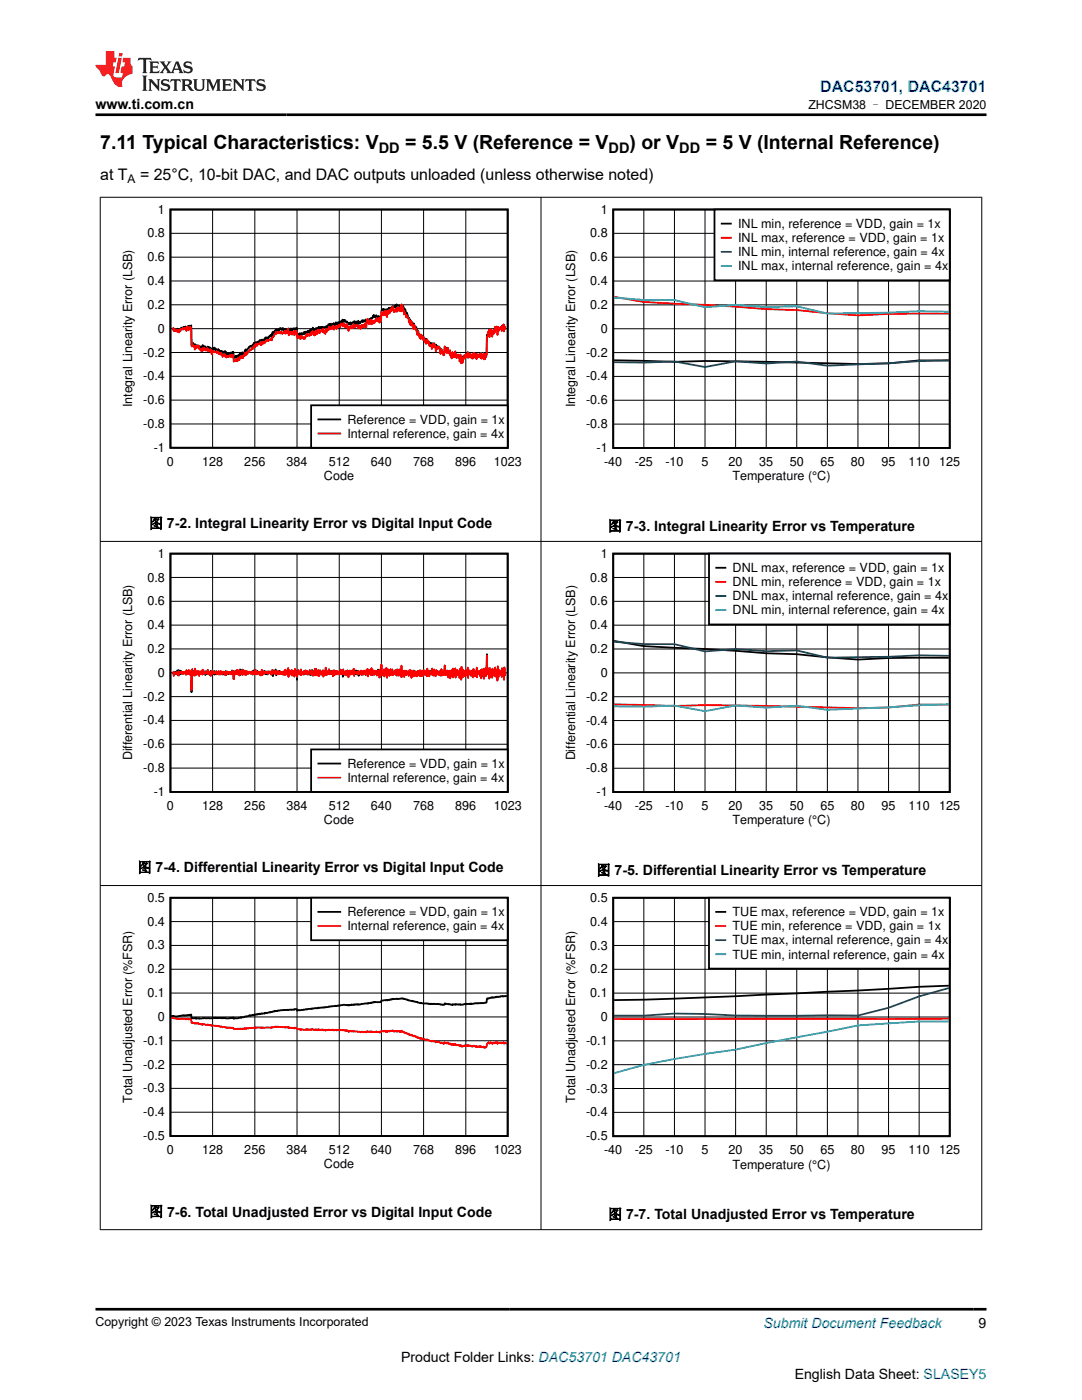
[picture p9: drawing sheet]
<svg xmlns="http://www.w3.org/2000/svg" width="216mm" height="279mm" viewBox="0 0 216 279" stroke-linecap="round" stroke-linejoin="round" font-family="sans-serif">
<path d="M34 41.8h67.3v47.6h-67.3zM34.5 65.6l.2 .4 .3-.2 .1 .2 .2-.2v.3l.2-.5 .1 .6v-.5l.2 .4 .1-.3 .1 .3 .2-.7v.2l.2-.1a.27 .27 0 0 1 .2-.3 .27 .27 0 0 1 .3 .2l.1-.2 .1 .3 .2-.3 .1 .3 .2-.5 .2 .2 .1-.2 .2 .2 .1-.3v3.9l.1-.4 .2 .4v-.3l.1 .5 .1-.3 .1 .3 .1-.3 .2 .5v-.3l.1 .2 .2-.2 .2 .2 .1-.1v.3l.2-.2 .3 .4 .3-.6v.3l.2-.1 .1 .2 .1-.2 .1 .5v-.3l.2 .2 .1-.1 .1 .3v-.5l.2 .3 .2-.2 .2 .6 .1-.4 .2 .3 .2-.4 .2 .3 .1-.3v.4l.2-.3 .2 .5v-.2l.2 .1 .1-.3 .4 .6v-.2l.1 .3 .1-.2 .1 .2 .1-.2v.2l.1-.1 .1 .3 .2-.4 .1 .3 .1-.3 .1 .5 .1-.4 .1 .6 .2-.2 .1 .3 .1-.4 .1 .3h.1l.2-.4 .2 .4 .1-.5h.1l.1 .3 .1-.3v1.2l.2-.5 .2 .4 .2-.3 .1 .2 .1-.4 .1 .3 .3-.5v.6l.1-.7 .1 .2 .1-.2 .1 .2v-.2l.1 .3v-.6l.3 .4 .3-.9 .1 .1 .1-.2v.4l.8-1 .1-.1 .1 .2 .1-.2 .1 .2 .2-.4v.3l.2-.7v.3l.3-.4 .2 .3h.1l.1-.4v.2l.5-.6 .1 .3 .1-.1 .1 .2 .1-.4 .1 .3 .2-.3 .1 .3 .3-.7v.2l.1-.3 .1 .3 .1-.2v.3l.2-.4h.2l.3-.5 .1 .4 .1-.5 .1 .1 .1-.6 .1 .7 .3-.8 .1 .3 .2-.7v.5l.3-.2 .1-.3 .2 .3 .1-.5 .2 .2v-.2l.2 .4 .2-.5 .1 .5 .3-.2 .1 .1 .2-.2 .1 .4 .2-.4 .2 .4v-.4l.2 .3 .2-.3v.2l.1-.2 .2 .3v-.3l.1 .2 .1-.2 .1 .1 .1-.2v.3l.3-.3 .1 .2 .1-.3 .1 1.6 .3-.4 .1 .2 .1-.3 .1 .3 .2-.3 .1 .2 .1 .1 .1-.2 .1 .1 .1-.4 .1 .4v-.3l.1 .2 .1-.4 .1 .3 .1-.2 .1 .1 .2-.4v.4l.2-.3 .1 .2 .1-.3v.4l.2-.6v.4h.2l.2-.8 .1 .6 .1-.3 .1 .3 .1-.4v.2l.3-.4v.5l.4-.5v.2l.1-.4 .1 .5 .1-.4 .1 .2 .2-.2v.3l.1-.3 .1 .2 .1-.3 .1 .4 .4-.4 .1 .2 .1-.3v.3l.1-.3 .2 .2 .1-.6 .1 .3 .2-.3v.2l.1-.3 .2 .6 .1-.5h.3l.1-.2 .2 .6 .2-.8 .2 .4 .2-.4 .2 .4 .2-.5 .1 .1 .3-.2 .1 .2v-.5l.1 .8 .1-.6 .2-.2v.2l.1-.2 .1 .4h.4l.2 .4v-.1l.3 .2 .1-.4 .2 .4v-.2l.1 .1 .2-.3 .1 .2 .2-.4 .3 .6v-.5h.2l.1 .6 .2-.8 .1 .6 .1-.3 .1 .3 .5-.7 .1 .4v-.4l.1 .3 .1-.3 .1 .2 .2-.3 .1 .4 .2-.3v.3l.1-.3 .1 .2 .1-.4 .1 .2 .1-.2 .1 .2 .2-.4h.3l.2-.6 .1 .4 .1-.4v.3l.2 .1 .2-.3 .3 .7 .1-.6 .1 .5v-.5l.1 .4 .3-.4 .2-1.3 .2 .1 .1-.3 .1 .4 .2-.2v.2l.3-.3 .2 .3 .3-.5v.5l.1-.6 .1 .3 .1-.3 .1 .2 .2-.4 .1 .2 .1-.3 .3 .2 .1-.3 .1 .3v-.4l.1 .4 .1-.6 .2 .8 .2-.5v.6l.2-.7 .1 .4 .1-.1 .2 .4 .2-.6 .1 .5v-.4l.2 .4 .3 .3 .2 .8 .1-.2 .3 1.1 .1-.1 .2 .5 .4 .3 .3 .8 .1-.5v.7l.1-.2 .2 .5 .1-.3 .5 1.5 .1-.1 .3 .6 .2-.3 .3 .8 .1-.4 .1 .4 .1-.2 .3 .4 .1-.3 .1 .8 .2-.3 .3 .5v-.2l.1 .3 .1-.3 .2 .5 .1-.4h.2l.1 .5 .1-.5 .2 .7 .2-.4 .4 .4 .1 .2 .1-.2v.3l.1-.2 .2 .7 .1 .1 .1-.4v.5l.1-.1h.1l.2 .5 .1-.1 .1-1.3 .2 .3v-.2l.2 .3 .2 .4v-.1l.2 .4 .1-.2 .1 .4 .1-.4 .1 .6v-.2l.3 .5 .1-.5 .1 .5 .1-.5 .2 .3 .1-.3 .2 .5 .1-.2 .1 .4 .2-.3 .2 .5 .2-.4 .2 .5 .3-.4 .2 .3 .1-.4 .3 .1v-.2l.2 .2 .1-.1 .1 .4 .2-.3 .1 .2 .1-.3 .1 .2 .1-.2v.1l.1-.3 .1 .5 .1 .1 .2-.4 .1 .4 .2-.6 .2 .3 .2-.7v.8l.2-.3 .1 .3v-.2l.1 .2 .1-.2 .1 .3 .4-.6 .1 .8 .1-.5 .1 .4v-.2l.2 .2 .1-.6 .1 .1 .1-.1 .1 .2 .1-.2 .1-4 .1 .2 .3-.4v.3l.1-.5 .1-.2v.4l.1-.6 .2 .4v-.4l.1 .5 .1-.4v.1l.1-.2 .1 .1 .2-.4v.6l.1-.6 .1 .1 .2-.3 .4 .5 .2-.6 .2 .3 .2-.7 .2 .7 .1-.2h.1l.1-.4 .2 .5" fill="none" stroke="#000" stroke-width=".36"/>
<g fill="none" stroke="#000" stroke-width=".2">
<path d="M34 56.1h67.3M34 51.3h67.3M34 46.6h67.3M42.4 41.8v47.6M50.8 41.8v47.6M59.3 41.8v47.6M67.7 41.8v47.6M76.1 41.8v47.6M84.5 41.8v47.6M92.9 41.8v47.6M34 79.9h67.3M34 75.1h67.3"/>
<path d="M34 70.3h67.3M34 65.6h67.3M34 60.8h67.3M34 84.6h67.3"/>
</g>
<path d="M100.8 65.6v.1l-.2-.6v1.1l-.1-1.5-.1 .9v-.8l-.1 .8-.1-.5-.1 1v-.9l-.2 .5v-.4l-.2 .4-.2-.2v.6l-.1-.9-.1 1.7-.1-1.6-.1-.1-.2 .8-.1-.8-.1 1.1v-.1l-.1 .4-.1-.8-.3 1.4-.1-1-.2 .4v-.9l-.2 1.6-.1-1.5-.1 .9-.1-.5v.8l-.2 .3-.1 3.5-.1 .5-.1-.7-.1 1v-.3l-.1 .4-.1-.8v.8l-.1-1.2-.1 .8v-.2l-.2 .3-.1-.5-.1 .7v-1.1l-.2 .9v-.7l-.1 .4-.1-.5-.1 .6-.1-.2v.3l-.1-.2-.1 .5-.1-.9v1l-.1-.7-.1 .4-.3-1-.3 1.2v-.9l-.2 .8-.1-.3-.1 .1-.1-.7-.2 .7-.1-.6-.1 .6-.1-1v1l-.2-.7-.3 .9-.1-.6-.2 .8-.1-.3-.1 1-.2-1.1-.1 1.2-.1-1.8-.2 1.5-.1-1.1v.2l-.2-.6-.1 .6-.1-.4v.6l-.1-.4-.1 .3-.2-1.3-.1 1.2-.3-.8v.8l-.1-1-.2 1.2-.1-1.1-.1 .6-.1-1.1-.1 .7-.2-.5v.4l-.2-1.1-.2 1.1-.4-1.4v1.5l-.1 .3-.1-.3v.3l-.4-1.2-.2 .9-.3-1.5-.2 .4-.1 .1-.1-.4v.4l-.2-.1v.6l-.2-1.2v.4l-.2-.6v.6l-.2-.7-.1 .3-.1-.1v.9l-.4-.9-.1 .3-.1-1-.1 .5-.1-.4v.3l-.1-.8-.1 .8-.1-.7-.1 .8-.4-1.3-.1 .5h-.1l-.1-.6-.1 .4-.1-.8-.2 .8-.1-.7-.1 .6-.2-1.4-.2 .8-.2-1.3-.1-.2-.1 .4-.2-1-.2 .9-.3-1.3-.1 .6-.1-1-.2 .8-.1-.9-.1 .5-.1-.9-.1-.2-.2 .1-.1-.6-.1 .5v-.5l-.3-.5-.1 .5v-.9l-.1 .3-.2-.9-.1 .3-.1-.9v1.4l-.2-.8v.6l-.2-.5v.7l-.2-.9-.2 .5v-.2l-.1 .7-.1-.7-.1 .2h-.1l-.1 .5-.1-.2v.2l-.1-.2-.1 .2-.2-1-.1 .6h-.1l-.1 .3v-.5l-.3 1-.1-.7-.1 .5-.1-.3-.2 1.2-.1-1.3-.1 1v-.3l-.1 .2-.1-.6-.1 .5-.1-.7-.1 .8-.3-.1-.1-.5-.1 1.7v-.2l-.1 .5-.1-.5-.1 .6-.1-1-.2 .8-.1-.4v.3l-.1-.1-.1-.6-.1 .6-.1-.2-.1 .2-.1 .4v-.3l-.2 .3-.1-.3-.1 .5-.2-.8v.9l-.2-.9v.6l-.2-.3-.1 .6-.2-.4-.1-.7-.2 1.8-.2-.9-.2 .6v-.3l-.1 .1v.5l-.2-.6v.2l-.1-.2-.1 .5-.1-.4-.2 .7-.3-.6-.2 .5-.2-.7-.2 .4-.2-.1-.2 .2v-.7l-.1 .9-.2-.5-.1 .5-.1-.3-.1 .3-.1-.4v.2l-.1-.2-.3 .9-.2-1.3-.1 .5-.1-.4v.4l-.1-.4-.2 .5-.1-.7-.1 .1-.1-.2-.1 .7-.1-.3-.1-.2-.1 .1-.1-.2-.1 .7-.3-.4-.2 .5-.1-.3-.1 .5-.2-.5-.2 .4-.1-.2-.1 .5-.1-.6-.1 .5v-.7l-.4 .7-.1-.3-.1 .3-.2-.6v.8l-.2-.4-.2 .8-.2-.7-.1 1.1-.2-.7-.2 .4v-.8l-.1 .6-.2-.4-.3 .5v-.3l-.1 .5-.1-.6-.2 .5v-.7l-.3 1-.1-.7-.1 .8-.1-.1-.1-.5v.8l-.2-.5-.2 .1v-.6l-.3 .9-.1-.4v.3l-.2-.3v.6l-.3-.4-.1 .4-.1-.4-.1 .3v-.3l-.4 1-.2-.4-.1 .3v-.3h-.2l-.1-.2-.1 .4v-.5l-.2 .6v-.4l-.1 .3-.3-.6-.1 .6-.3-1.5-.2 .4v-.5l-.2 1v-.8l-.2 .5-.2-.3v.5l-.1-.6-.1 .5-.1-.3h-.1l-.1 .1v-.3l-.2 .7-.1-1.3-.1 .9-.2-.5-.1 .6-.1-.6-.1 .6-.1-.6-.1 .5-.1-.1v.1l-.1-.2-.2 .3-.2-.4-.2 .4-.1-.3-.1 .2-.1-.3-.1 .3-.1-.3v.3l-.3 .1v-.3l-.1 .4-.2-.1-.1 .5-.2 .3-.2-.1-.1 .6-.1-.4v.3l-.1-.2-.1 .2h-.2l-.1 .2-.1-.2v.3l-.2-.3-.5 .7-.2-.3-.2 .5-.1-.5-.1 .7-.1-.5-.1 .4-.1-.5-.2 .4h-.1l-.1-.2-.3 .5v-.3l-.2 .3v-.4l-.1 .7-.1-.3-.1 .3v-.2l-.3 .6-.1-.4-.1 .5-.1-.1-.2 .3-.1-.3-.3 .8-.2-.3-.1 .5-.1-.3-.1 .6-.1-.7-.2 .8-.2-.2v.6l-.2-.5v.1l-.1-.1v.5l-.2-.4-.2 .8-.1-.5-.2 .6-.1-.5-.1 .6-.2-.4-.1 .4v-.2l-.1 .2-.1-.1-.2 .2v-1.3l-.1 .2-.1-.3-.1 .4-.1-.3-.1 .3-.1-.3-.1 .3-.1-.3-.3 .4v-.1l-.1 .1-.1-.3-.2 .4v-.4l-.1 .3-.1-.2v-.4h-.2l-.3 .5-.3-.8-.2 .4-.2-.5-.1 .3-.1-.4-.2 .2-.1-.3v.3l-.2-.2-.1 .1-.3-.3-.2 .2-.1 .5-.1-.6-.1 .3-.1-.7-.2 .4-.1-.4-.1 .3-.2-.6v.6l-.2-.2-.2 .2-.2-.6-.2 .5-.1-.4-.1 .6-.2-.5-.1 .5v-.3h-.2v-.2h-.2v-.6l-.1 .4-.1-.3-.1 .2-.1-.3-.1 .5-.3-.6v.9l-.1-.6-.3-.3v.2h-.1l-.1-.7v.7l-.1-.1v-3.4l-.2-.3v.3l-.1-.5-.1 .4-.1-.1-.1 .6-.2-.8-.2 .8-.2-.5-.2 .2-.1-.2-.2 .3-.1-.3-.3 .2-.4 .7-.1-.6-.2 .4-.1-.4-.2 .2-.2-.2-.2 .2-.1-.6-.1 .2" fill="none" stroke="#f00" stroke-width=".36"/>
<path d="M62.1 80.9h39.2v8.5h-39.2z" fill-rule="evenodd" fill="#fff"/>
<path d="M122.4 41.8h67.1v47.6h-67.1zM122.5 71.9l12.1 .3a517.1 517.1 0 0 1 30.5 .3l6.1 .2 6.1-.2 6.1-.6 5.9 .1M62.1 80.9h39.2v8.5h-39.2zM63.5 83.7h4.4" fill="none" stroke="#000" stroke-width=".36"/>
<path d="M122.5 59.2l6 1.1 12.2 .5 12.2 .9 6.1 .2 12.2 1.1 6.1-.4h12M63.5 86.5h4.4" fill="none" stroke="#f00" stroke-width=".36"/>
<g fill="none" stroke="#000" stroke-width=".2">
<path d="M122.4 56.1h67.1M122.4 51.3h67.1M122.4 46.6h67.1M128.5 41.8v47.6M134.6 41.8v47.6M140.7 41.8v47.6M146.8 41.8v47.6M152.9 41.8v47.6M159 41.8v47.6M165.1 41.8v47.6M171.2 41.8v47.6M177.3 41.8v47.6"/>
<path d="M183.4 41.8v47.6M122.4 79.9h67.1M122.4 75.1h67.1M122.4 70.4h67.1M122.4 65.6h67.1M122.4 60.8h67.1M122.4 84.6h67.1"/>
</g>
<path d="M189.3 71.9l-24.2 1.1-6.1-.8-6.1 .3-6.1-.4-6.1 1.1-6.1-1.1-6.1 .3-6-.1" fill="none" stroke="#105465" stroke-width=".36"/>
<path d="M122.5 59.4l6 .5h6.1l6.1 1.4 6.1-.4 6.1 .4 6.1-.2 6.1 1.5 12.2-.2 6.1-.3 5.9 .1" fill="none" stroke="#00bacc" stroke-width=".36"/>
<path d="M142.6 41.8h46.9v14.1h-46.9z" fill-rule="evenodd" fill="#fff"/>
<path d="M142.6 41.8h46.9v14.1h-46.9zM144 44.6h1.8M34 110.5h67.3v47.5h-67.3zM34.5 134.3l.1 .2 .1-.1 .1-.3 .1 .3 .1-.3 .1 .4 .2-.4v.4l.1-.7 .1 1 .1-1.1 .1 .8 .2-.5 .1 .6 .1-.8 .1 .7 .1-.3 .1 .1 .2-.1 .1 .1 .1-.1 .1 .2 .1-.4 .1 .6 .1-.6v.3l.1-.2 .1 .5v-.5l.2-.1v.5l.2-.3 .2 .2v-.2l.1 .2 .1-.5v4.2l.1-4v-.1l.2 .5v-.6l.1 .9 .1-.7 .1 .4 .1-.5 .1 .3 .1 .4v-.7l.1 .4 .2-.2 .2 .3 .1-.4v.5l.2-.4 .2 .2 .3-.5 .1 .7 .1-.3h.1v-.1l.1 .3 .1-.4 .1 .6v-.7l.1 .4 .2-.2 .1 .3v-.8l.1 .8 .1-.3v.3l.2-.4 .1 .6 .1-.7v.7l.1-.8 .1 .6v-.3l.1 .3 .1-.4 .3 .4 .1-.6v.7l.2-.6 .2 .6v-.6l.1 .5 .2-.4 .1 .4 .1-.3 .1 .4 .1-.6 .1 .6 .1-.5 .1 .3 .1-.3v.4l.1-.3 .1 .4v-.5l.2 .2v-.1l.1 .3 .1-.5 .1 .8 .1-.9v.8l.3-.6 .1 .4v-.5l.2 .5v-.3l.3-.1 .1 .4 .2-.7 .2 .8 .1-.6v1.5l.1-1.6 .2 .5 .1-.2v.4l.1-.5 .2 .4 .1-.6 .1 .6 .1-.5v.3l.2-.3v.8l.1-1.2 .1 .9 .1-.4 .1 .4v-.5l.1 .6v-1l.1 .8 .1-.2 .1 .2 .1-.3 .1 .2 .1-.4 .2 .8 .1-.7 .1 .3 .3-.2 .1 .2v-.2l.4 .3v-.3l.2 .3 .1-.5 .1 .7 .1-.8 .1 .7 .1-.4 .1 .2 .1-.2 .1 .3 .2-.1 .1-.4v.6l.1-.3 .1 .1 .1-.2 .1 .1h.1l.1 .4 .1-.4 .1 .2 .1-.4 .1 .6 .2-.5v.4l.1-.1 .1-.5v.4l.2-.2v.4l.1-.5 .1 .5 .1-.4v.5l.1-.6 .1 .3v-.3l.2 .3v-.3l.2 .3 .1-.2 .1 .5 .1-.6 .1 .3 .1-.6 .1 1.2v-1l.1 .5 .1-.6 .2 .7 .1-.9 .1 1.2 .1-.6 .2 .1 .1-.3 .2 .5v-.6l.1 .5v-.4l.1 .4 .1-.3 .2 .4v-.3l.1 .1 .1-.2 .1 .6 .1-.5v.1l.2-.1 .1 .2 .1-.3 .2 .4 .1-.6 .3 .6v-.7l.1 .7 .1-.5 .1 .4 .1-.4v.5l.1-.5v.6l.1-.6 .1 .6v-.7l.1 .6 .1-.5v.4l.2-.4v.5l.2-.4 .2 .3 .1-.4 .1 1.7 .1-1.7 .1 .3 .1-.1 .1 .2 .1-.5 .1 .7 .1-.6 .1 .4v-.4l.1 .5 .1-.3v.3l.1-.4 .1 .3 .1-.4 .1 .6v-.6l.1 .5 .1-.5 .1 .6 .1-.5 .1 .2 .1-.2 .1 .5 .1-.6 .2 .4 .1-.5v.8l.1-.9 .1 .9 .1-.5 .1 .1 .1-.6 .2 1.1 .1-.8 .1 .5 .1-.6v.5l.1-.3 .1 .2 .1-.3v.7l.2-.7 .1 .4 .1-.4v.5l.1-.6 .1 .7 .1-.7 .1 .5 .1-.3 .1 .1v.4l.1-.6 .1 .5 .1-.6 .1 .7 .1-.5 .1 .2 .2-.2 .1 .4 .1-.5v.5l.1-.5 .2 .5 .1-.7 .1 .5v.1l.1-.3 .1 .4 .1-.6 .2 .6 .1-.6 .2 .4 .2-.3 .2 .7 .1-.8 .1 .4v-.4l.1 .6 .3-.4 .2 .3 .1-.4 .1 .5v-.6l.1 .5 .3-.2 .1 .3v-.8l.1 1.4 .1-1.4v.5h.2v.2l.1-.3 .1 .6v-.5l.2 .2 .2-.2v.4l.2-.5 .1 .3 .1-.3v.3l.2-.3 .2 .4v-.5l.1 .4 .1-.3 .2 .3 .1-.4 .2 .6v-.6l.2 .5v-.7l.2 .8 .2-.7 .2 1v-.9l.2 .5v-.4l.2 .1v-.2l.1 .2 .2 .1 .1 .3v-.7l.1 .6 .1-.4v.3l.1-.2v.2l.2-.4 .1 .7 .2-.8v.6l.1-.5v.4l.2-.4 .1 .4 .1-.3 .1 .4 .1-.5v.3l.1-.3 .1 .3v-.1l.2 .2 .1-.5 .1 .5v-.5l.1 .8 .1-.8v.7l.1-.3h.2l.1-.4 .1 .8 .1-.4 .1 .2v-.9l.2 1.2v-1l.1 .8 .1-.4 .1 .1 .1-.2 .1-.9 .1 .8 .2 .4 .1-.3 .1 .5 .1-.5 .1 .4 .1-.4 .3 .4 .2-.4 .1 .2 .1-.3v.8l.1-1 .1 .7 .1-.5 .1 .4 .1-.4 .2 .5 .1-.5 .1 .3 .2 .1 .1-.4 .1 .5v-.7l.1 .9 .1-.9 .2 .9 .2-1v1.1l.1-.8 .2 .6 .1-.4 .2 .3 .1-.6 .2 .8v-.8l.1 .6 .2-.2 .1 .2 .1-.3 .1 .5 .2-.7 .2 .6 .2-.4 .2 .4 .1-.4 .2 .2 .1-.1v.3l.1-.4 .2 .4 .1-.8v1.1l.1-.8 .1 .5 .2-.5 .1 .6 .2-.6 .2 .5 .1-.5 .1 .5 .1-.6 .1 .5 .2-.5 .1 .6 .1-.4v.6l.2-.8 .1 .7 .1-.7v.4l.2-.2v.3l.2-.6 .1 .8 .1-.6 .1 .2v-.3l.1 .6 .1-.4 .1 .4v-.5l.1 .3 .1-.5 .1 .7v-.5l.1 .4 .1-.5 .2 .6 .2-.7 .1 .7 .1-.4v.6l.2-.9v.5l.1-.2 .1 .2 .2-.2 .1 .3 .1-.5v.6l.1-.6 .1 .6 .3-.8v1l.1-.7 .2 .4 .1-.3 .1 .1 .1-.9 .2 1.1v-.4l.1 .3 .1-.1 .2 .2v-.3l.2 .4v-.5l.2 .4 .1-.6 .1 .9v-.8l.2 .5v-.3l.1 .3 .1-.7 .1 .8v-.6l.2 .6 .2-.6 .2 .5 .1-.5 .1 .6 .1-.6 .1 .6 .2-.6 .3 .5 .3-.4 .2 .3 .2-.5 .1 .5 .2-.4 .1 .5 .2-.4 .1 .4 .2-.5 .1 .4 .1-.4 .1 .5 .1-.5v.4l.1-.5 .1 .9v-.6l.1 .2 .2-.3 .1 .4 .1-.6 .2 .6 .3-.6v1.1l.1-1 .1 .5 .1-.5 .1 .5 .1-.4 .1 .4 .1-.5v.3l.3-.2 .1 .9 .1-1.2 .1 .9v-.7l.1 .5 .2-.7 .1 .6 .1-.2 .1 .3v-.4l.1 .1 .1-3.6 .1 3.9 .3-.5v.6l.1-.8 .1 .8 .1-.7 .1 .7 .1-.7 .1 .8 .1-.8v.5l.1-.4 .1 .4 .2-.4v.8l.1-1.1 .1 .7 .2-.2v.3l.1-.4 .1 .4 .2-.4 .1 .2 .1-.5v.7l.1-.4 .1 .4 .1-.6 .2 .7 .2-.5v.3l.2-.5 .1 .6 .1-.2v.1" fill="none" stroke="#000" stroke-width=".36"/>
<path d="M144 47.4h1.8M100.8 134.2v.6l-.2-1.6v2.5l-.1-2.3-.1 1.7v-1.6l-.1 1.1-.1-1.3-.1 1.8-.1-1.3-.1 .9v-.6l-.1 .2-.1-.3-.1 .4-.1-.7v1.5l-.2-2.2v2.9l-.2-2.3-.1 1-.1-.8v1.2l-.1-1.8-.2 1.7-.1-1.2-.2 .9v-1.2l-.1 1.9-.2-1.3-.1 1.2-.1-1.9-.2 2.1v-2l-.1 1.3-.1-1.3v.9l-.2-.2v-3.3l-.2 4.2-.1-1.7-.2 1.8-.1-1.6v2l-.1-2.1-.1 1.1-.1-.4-.1 .5-.1-1-.1 1.8v-1.7l-.2 1.3v-1.2l-.1 .9-.1-.7-.1 .4-.1-.3v.4l-.1-.5v.1l-.1 1.1-.1-2v1.7l-.2-.8-.1 .9-.1-1.1v.9l-.1-1.2-.1 .8-.1-.8-.1 1.6v-1.5l-.2 .9-.1-.4-.1 .6-.2-1-.2 .8v-.9l-.1 1.6-.1-2.1v1.3l-.1-.2-.1 .5-.1-1.1-.2 1.3-.2-1.2-.1 .8-.1-.9-.1 1.5-.2-2.1-.1 2.6-.2-2.2-.1 1.8-.1-1.3-.1 .7-.1-.7-.1 .7-.1-1-.2 1.3v-1.1l-.1 1.3-.1-1.8-.2 1.4-.2-1.4v1.8l-.1-1.6-.2 1.3-.2-.9v1.4l-.1-1.6-.1 .7-.2-.6v1.3l-.3-1.4-.1 .8v.1l-.1-.9-.1 .9-.2-1.9-.1 1.8-.1-.7v.8l-.2-.5-.1 .5-.1-1.2-.1 1.1-.1-.9v1.1l-.2-.6-.1 .5v-.7l-.3 .6-.1-.8v.6l-.2-.7v1.3l-.2-1.1-.1 .9-.1-1.2-.2 1.3-.2-1.5v1.3l-.2-.4-.1 .2-.1-.4-.1 .9-.1-1.2-.1 .9-.1-.7-.1 .9v-1.5l-.1 1.6-.1-1.2-.2 .9v-.6l-.2 .5-.1-.9-.2 1.2-.1-1.1-.2 1.1-.1-1.1-.1 1.1-.1-1.2-.1 1.1v-.6l-.2 .6v-.9l-.1 .3-.1-.3v.9l-.1-.6-.1 .8-.1-1.1-.2 1a.86 .86 0 0 0-.2-1l-.1 1.1-.1-.6v.2l-.2-.8-.1 1.5-.1-1.5v.6l-.1-.6-.1 .9-.1-1-.1 1.2-.1-.5-.2-.3-.1 .5-.1-.8-.1 1-.3-1-.1 1.3v-1.1l-.2 .8-.1-.9-.1 1.2-.1-2.3-.1 2.3-.1-1.4-.1 .9-.1-1v1.2l-.2-1-.2 .7v-1l-.1 1.4-.1-.9-.2 .3v-.6l-.1 .8-.1-.5v.5l-.1-.4-.1 .6-.1-.7-.1 .7v-1.1l-.1 .7-.1-.3-.1 .7v-1.1l-.1 1-.1-1-.1 1.3-.1-1.1-.1 .8-.1-1v.9l-.1-1-.1 1.8-.1-2-.1 1.2v-.5l-.1 .6-.1-.1v-.8l-.1 1.3-.1-1.4v.5l-.2 .3-.1-.1-.1 .5-.1-2.2-.1 1.8-.1-.5v.9l-.1-1.2-.1 1.7-.1-1.4v.4l-.1-.3-.1 .2v.5l-.1-.8-.1 .9-.1-.9-.1 .6-.2-.7-.1 .8v-.7l-.2 .6v-.1l-.1-.7-.1 1.1-.2-1.5v1.4l-.2-.9-.1 .6-.1-.7-.3 1.3-.1-1.5v.7l-.1-.6-.1 1-.1-.1-.1 .1-.1-.7-.1 .6-.1-.7v.8l-.4-.7v.8l-.2-.9-.1 .8-.1-.2h-.1l-.1-.5-.2 .7-.1-.3-.1 .2v-.4l-.3 .3-.1-.3v.2l-.1-.1-.1 .7v-1.4l-.1 1.1-.2-.8-.1 .7v-.3l-.1 .3v-.6l-.1 .8-.2-.9-.1 .8v-.8l-.2 1.4v-1.1l-.2 .8v-1.1l-.1 .8-.1-.7v.8l-.2-.8-.1 .8-.1-.5-.2 .1v-.7l-.1 1-.2-.5-.1 .4-.2-.9v1l-.1-.4-.1 .2-.1-.4v.3l-.2-.3v.6l-.2-.7-.1 .7-.1-.6v.5l-.2-.5v.5l-.1-.7-.1 1-.1-1-.1 1.2v-1l-.2 .3-.1-.4-.1 .6-.2-.5-.1 .6-.1-1.1v.8h-.1v.2l-.1-.5-.1 .1-.1-.2v.8l-.1-.7v.7l-.1-1.5-.1 1.5-.2-.7-.2 1.1v-1.4l-.2 .9-.1-.5h-.1l-.2 .5v-.9l-.2 1.1-.1-1-.1 1.2v-1.3l-.1 .6-.1-.4-.2 .8v-1.2l-.2 1.3-.1-1.3v1l-.1-.2-.1 .3-.1-.5-.1 .7v-.9l-.1 .5-.1-.6-.1 .8-.1-.7-.1 .6-.1-.8v.7h-.2l-.1-.4-.1 .6-.1-.7-.1 .7-.1-.8-.1 .6-.1-.6-.1 .7-.2-.5-.1 .6v-.4l-.2 .2-.1-.5-.1 .8v-1.1l-.2 1.1v-.8l-.1 .6-.1-.2-.2 .2v-.8l-.2 1.4-.2-1.1-.2 .7v-1.2l-.2 1.6v-1.2l-.3 .5-.1-.6v1.1l-.2-1.2v.9l-.2-.5-.1 .5-.1-.9-.1 1.4-.1-1.8-.1 1.3-.2-.6-.2 .6v-1l-.2 1.1v-.9l-.1 .6-.1-.3v.4l-.1-.4-.1 .3v-.4l-.1 .5-.1-.4v.5l-.2-.6-.1 .5-.1-.3-.1 .2-.1-.4-.1 .6-.1-.7v.4l-.1-.2-.2 .5v-.7l-.1 .4-.1-.1v.2l-.1-.5-.3 .5-.2-.7-.1 1-.1-.7v.5l-.1-.5-.2 .3-.1-.2-.1 .3-.1-.4v.5l-.1-.2-.1 .1-.1-.3-.2 .2v-.3l-.4 .5-.1-.6-.1 .8-.2-1v1.1l-.1-.8-.1 .8-.1-.7-.2 .2-.1-.1v.3l-.1-.4h-.1l-.2 .5-.1-.5-.1 .5v-1l-.1 .9-.1-.5-.1 .5v-.5l-.2 .3v-.3l-.1 .6-.1-.6-.2 .4-.1-.3-.1 .4-.2-.5-.2 .5-.2-.5-.1 .6-.1-.6-.2 .7v-.9l-.3 .7-.1-.8-.1 1-.2-.9-.2 .7v-.6l-.1 .5-.1-.7v1.1l-.2-1-.1 .8-.1-.2v-.7l-.1 .7-.1 .1-.1-.7-.1 .7v-.4l-.2 .3-.1-.2-.1 1.4v-1.6l-.2 .5v-.7l-.1 .8-.1-.5-.1 .5-.1-.5-.1 .4-.1-.4-.1 .3-.1-.3-.2 .4-.1-.5-.2 .6v-.6l-.2 .7v-.4l-.2-.2-.1 .1-.1-.2-.1 .5h-.1l-.1-.4-.1 .5v-.7l-.2 .6-.1-.4-.1 .5v-.7l-.1 .7-.3-.5v.4l-.1-.6v.5l-.2-.2-.1 .2-.1-.2-.2 .2-.1-.3-.1 .1v-.4l-.1 .8-.1-.7-.1 1-.1-.8-.2 .4-.2-.4-.1 .4-.1-.8v.8l-.3-.4-.1 .3-.2-.3-.1 .2v-.4l-.2 .6v-.9l-.1 1.1-.2-.9-.1 .8-.1-.5-.1 .4v-.3l-.1 .1-.1 .6v-1l-.2 .5v-.4l-.1 .6-.1-.7-.1 .6-.1-.4v.6l-.2-1.3v1.5l-.1-.7-.2 .2-.1-.3-.1 .8-.1-1.4-.1 4.2v-3.3l-.2-.4v.7l-.1-.8-.1 .5-.1-.7-.1 .8v-.1l-.1 .2-.3-.9-.1 .9-.1-.4-.1-.1-.1 .4-.1-.4-.1 .1v-.1l-.1 .4-.1-.3-.2 .1-.1-.3-.2 .3-.1-.3-.1 .8-.1-.8-.2 .7-.1-.5-.3 .2-.2-.3-.1 .8-.1-.8-.1 .2" fill="none" stroke="#f00" stroke-width=".36"/>
<path d="M144 50.3h1.8" fill="none" stroke="#105465" stroke-width=".36"/>
<path d="M144 53.1h1.8" fill="none" stroke="#00bacc" stroke-width=".36"/>
<g fill="none" stroke="#000" stroke-width=".2">
<path d="M34 115.2h67.3M42.4 110.5v47.6M50.8 110.5v47.6M59.3 110.5v47.6M67.7 110.5v47.6M76.1 110.5v47.6M84.5 110.5v47.6M92.9 110.5v47.6M34 139h67.3M34 134.3h67.3M34 129.5h67.3M34 124.8h67.3"/>
<path d="M34 120h67.3M34 153.3h67.3M34 148.5h67.3M34 143.8h67.3"/>
</g>
<path d="M62.1 149.6h39.2v8.4h-39.2z" fill-rule="evenodd" fill="#fff"/>
<path d="M122.4 110.5h67.1v47.6h-67.1zM122.5 127.9l6 1 12.2 .6 12.2 .9 6.1 .2 12.2 1 6.1-.3h12M62.1 149.6h39.2v8.4h-39.2zM63.5 152.4h4.4" fill="none" stroke="#000" stroke-width=".36"/>
<path d="M63.5 155.2h4.4M122.5 140.6l12.1 .3a517.1 517.1 0 0 1 30.5 .3l6.1 .1 6.1-.1 6.1-.6h5.9" fill="none" stroke="#f00" stroke-width=".36"/>
<g fill="none" stroke="#000" stroke-width=".2">
<path d="M122.4 115.2h67.1M128.5 110.5v47.6M134.6 110.5v47.6M140.7 110.5v47.6M146.8 110.5v47.6M152.9 110.5v47.6M159 110.5v47.6M165.1 110.5v47.6M171.2 110.5v47.6M177.3 110.5v47.6M183.4 110.5v47.6M122.4 139h67.1"/>
<path d="M122.4 134.3h67.1M122.4 129.5h67.1M122.4 124.8h67.1M122.4 120h67.1M122.4 153.3h67.1M122.4 148.6h67.1M122.4 143.8h67.1"/>
</g>
<path d="M122.5 128.1l6 .4 6.1 .1 6.1 1.4 6.1-.5 6.1 .5 6.1-.2 6.1 1.5 12.2-.2 6.1-.3 5.9 .1" fill="none" stroke="#105465" stroke-width=".36"/>
<path d="M189.3 140.6l-24.2 1.1-6.1-.9-6.1 .4-6.1-.4-6.1 1.1-6.1-1.1-6.1 .2h-6" fill="none" stroke="#00bacc" stroke-width=".36"/>
<path d="M141.5 110.5h48v14.1h-48z" fill-rule="evenodd" fill="#fff"/>
<path d="M141.5 110.5h48v14.1h-48zM142.9 113.3h1.8M34 179.2h67.3v47.5h-67.3zM101.1 198.8l-1.8 .2-.1-.1-.3 .2-1.6 .1-.1 .1-.1 .8h-.2l-1.8 .1-1 .2-.1-.1-.2 .1-.9-.1-.9 .2-.8-.1-1.1 .1-1.4-.3v.3h-.4l-1.1-.2-1.3 .1-1.8-.3-.2 .1-1.5-.4-1-.1v-.2l-1.1-.3-.9 .2-.9-.1-1.2 .4-.1-.2-1.1 .2-.2 .3-1.2-.1-1.2 .4-.2-.1-1.9 .3-.2-.1-1 .2-.1-.1-.4 .2-.1-.1-1-.1-3.7 .6h-1.4l-.3 .2-3.7 .3-.2 .1-.1-.3-.9 .1h-1.8l-1.2 .3-.2-.1-1.2 .4h-.8l-.3 .2-1.4 .1-.2 .1-1.5 .2-.5 .2-.3-.1-.7 .3-.1-.1-1.5 .3v-.2l-.9 .2-2.4-.2-1.5 .2-.9-.2-2.6 .2-.1-.8-1 .2h-1l-1.1 .2-.9-.1" fill="none" stroke="#000" stroke-width=".36"/>
<path d="M142.9 116.1h1.8M34.2 203.1l1.4 .2 .1 .1 .7-.1 .8 .2 .2-.2 .2 .2 .3-.2 .3 .1v.7l.1-.1 .6 .3v-.1h.8v.2l.7 .1 .1-.1 1.5 .1a.29 .29 0 0 0 .3 .3 .29 .29 0 0 0 .3-.2l1.5 .2 .3 .2 2 .1h.2v.3h.7l.1-.1 .1 .1 .5-.1 .5 .1 .4-.2 .1 .1 .8-.2h1.1l.1-.1 3.2 .1 .9-.2 1.2 .1 .5-.1 .1 .2 .1-.2 .4 .2 .1-.2 .1 .3 .2-.2 .5 .2 .4-.1v.2l.2-.2h.2l.2 .3 .2-.1 .5 .2 .1-.1 .7 .2 .4-.2 .9 .1 .3-.1 .4 .2v-.2l.2 .2 .1-.2 .1 .2 .3-.2 .3 .2 .7-.1v.1l.2-.1 .2 .2 .1-.2 .2 .1 .2-.1 .2 .1v-.2l.4 .2 .4-.1 .2 .2 .3-.2 1 .2 .1-.2 .4 .2 .3-.1 .1 .1 .5-.1 .2 .3 .3-.1 .7 .1 .1-.2v.2l.6-.1 .7 .2 .4-.1 .3 .1 .3-.1 .2 .2 .2-.4 .3 .3 .3-.2 .2 .2v-.2l.2 .2h.4l.4-.2 .3 .2 .2-.1 .1 .2 .1-.1h.2l.1-.3 .4 .1 .1-.1 .1 .1 .1-.1 .2 .2 .1-.2 .1 .3 .2-.2 .3 .1 .6-.3 .2 .3 .6-.1 .1 .1 .3-.2 .2 .2 .2-.1 .2 .2v-.3l.5 .4 .8 .2 .4 .3 .2-.1 .1 .2 .2-.1 .2 .2 .2-.1 .6 .4 .2-.1 .4 .3 .2-.1 .9 .4 .1-.1 .1 .1 .1-.2 .9 .5v-.2l.4 .2v-.2l.4 .3 .6-.1 .3 .3 .2-.1 .4 .2h.2v-.3l.4 .3 .2-.2 .2 .2 .3-.1 .1 .2 .1-.1 .1 .3 .2-.3 .1 .2v-.1l.3 .2 .1-.3 .2 .3h.6l.1 .2 .2-.3 .1 .4 .1-.2 .2 .2 .4-.3 .1 .2 .3-.2 .2 .1v-.1l.1 .2 .4-.2 .3 .3 .2-.2v.2l.3-.2 .5 .3v-.2l.1 .2 .4-.2 .2 .2 .2-.2v.2l.1-.1 .3 .1 .1-.2 .1 .3v-.2l.2 .2 .1-.2 .1 .1 .1-.1 .1-.6 .4-.3 .1 .3 .2-.3 .3 .3 .3-.2 .2 .1 .1-.2 .1 .1 .3-.1 .1 .3 .1-.3 .1 .2 .6-.1v.2l.1-.2 .1 .1 .1-.2v.2l.1-.2 .1 .3v-.2l.5 .1" fill="none" stroke="#f00" stroke-width=".36"/>
<path d="M142.9 118.9h1.8" fill="none" stroke="#105465" stroke-width=".36"/>
<path d="M142.9 121.8h1.8" fill="none" stroke="#00bacc" stroke-width=".36"/>
<g fill="none" stroke="#000" stroke-width=".2">
<path d="M42.4 179.2v47.5M50.8 179.2v47.5M59.3 179.2v47.5M67.7 179.2v47.5M76.1 179.2v47.5M84.5 179.2v47.5M92.9 179.2v47.5M34 198.2h67.3M34 193.4h67.3M34 188.7h67.3M34 183.9h67.3M34 217.2h67.3"/>
<path d="M34 212.5h67.3M34 207.7h67.3M34 203h67.3M34 222h67.3"/>
</g>
<path d="M62.1 179.2h39.2v8.4h-39.2z" fill-rule="evenodd" fill="#fff"/>
<path d="M62.1 179.2h39.2v8.4h-39.2zM122.4 179.2h67.1v47.6h-67.1zM63.5 182h4.4M189.3 196.7l-18.1 1a1661.5 1661.5 0 0 1-48.7 1.9" fill="none" stroke="#000" stroke-width=".36"/>
<path d="M63.5 184.8h4.4M189.3 203.3l-66.8 .1" fill="none" stroke="#f00" stroke-width=".36"/>
<g fill="none" stroke="#000" stroke-width=".2">
<path d="M128.5 179.2v47.6M134.6 179.2v47.6M140.7 179.2v47.6M146.8 179.2v47.6M152.9 179.2v47.6M159 179.2v47.6M165.1 179.2v47.6M171.2 179.2v47.6M177.3 179.2v47.6M183.4 179.2v47.6M122.4 198.2h67.1M122.4 193.4h67.1"/>
<path d="M122.4 188.7h67.1M122.4 183.9h67.1M122.4 217.2h67.1M122.4 212.5h67.1M122.4 207.7h67.1M122.4 203h67.1M122.4 222h67.1"/>
</g>
<path d="M189.3 197.2l-5.9 1.6-6.1 2.3-6.1 1.6-6.1-.1a333.7 333.7 0 0 1-24.4-.2l-6.1-.1-6.1 .4h-6" fill="none" stroke="#105465" stroke-width=".36"/>
<path d="M189.3 203.9h-5.9l-12.2 .7-24.4 4.9-12.2 1.8-6.1 1.2-6 1.7" fill="none" stroke="#00bacc" stroke-width=".36"/>
<path d="M141.5 179.2h48v14.1h-48z" fill-rule="evenodd" fill="#fff"/>
<path d="M141.5 179.2h48v14.1h-48zM142.9 182h1.8" fill="none" stroke="#000" stroke-width=".36"/>
<path d="M142.9 184.8h1.8" fill="none" stroke="#f00" stroke-width=".36"/>
<path d="M142.9 187.6h1.8" fill="none" stroke="#105465" stroke-width=".36"/>
<path d="M142.9 190.4h1.8" fill="none" stroke="#00bacc" stroke-width=".36"/>
<path d="M19.9 39.4h176.1M20 39.3v206.2M107.9 39.3v206.2M195.9 39.3v206.2M19.9 108h176.1M19.9 176.7h176.1M19.9 245.4h176.1" fill="none" stroke="#000" stroke-width=".2"/>
<path d="M27.7 11.6l-.2 .5 .5-.2h.6v.1v2.2l-.2 .4h1l-.2-.4v-2.2v-.1h.5l.5 .2-.1-.5zM29.8 12.3l.2 .4v1.5l-.2 .4h1.9l.1-.6a1.08 1.08 0 0 1-1.3 .2v-.7h.6l.4 .2v-.7l-.4 .2h-.6v-.5l.2-.2a1 1 0 0 1 1 .3l-.1-.5zM31.8 12.3l1 1.1-1 1.2h.9l-.2-.2 .4-.8 .5 .8-.2 .2h1.6l-.2-.2 .1-.5h1l.1 .5-.1 .2h.9l-.2-.3-.8-2h-.5l-1 2.2-.8-1.1 .9-1.1h-.8l.2 .2-.5 .6-.3-.6 .1-.2zM35.2 12.7l.4 1h-.8zM36.8 12.4a.65 .65 0 0 0-.2 .7 .65 .65 0 0 0 .6 .5l.7 .1 .1 .3a.79 .79 0 0 1-.7 .4 .79 .79 0 0 1-.7-.5l.1 .7 .2-.1a.93 .93 0 0 0 1.1 .1 .93 .93 0 0 0 .4-1 1.46 1.46 0 0 0-1.2-.6l-.1-.3a1.09 1.09 0 0 1 1.2 .2l-.2-.6-.1 .1-.6-.2zM28.4 15.1l.2 .4v2.2l-.2 .4h1l-.2-.4v-2.2l.2-.4zM29.6 15.8l.2 .4v1.5l-.2 .4h.8l-.3-.4v-1.3l1.7 1.8v-2l.2-.4h-.8l.2 .2 .1 1.1-1.2-1.3zM32.3 15.9a.65 .65 0 0 0-.2 .8 .65 .65 0 0 0 .7 .4l.6 .2 .1 .2a.79 .79 0 0 1-.7 .4 .79 .79 0 0 1-.7-.5l.1 .7 .2-.1a.93 .93 0 0 0 1.1 .1 .93 .93 0 0 0 .4-.9 1.46 1.46 0 0 0-1.2-.6l-.1-.4a1.09 1.09 0 0 1 1.2 .2l-.2-.6-.1 .1-.6-.1zM34.1 15.8l-.1 .6a.63 .63 0 0 1 .7-.3l.1 1.6-.3 .4h1l-.2-.4v-1.6a.66 .66 0 0 1 .8 .3l-.1-.6zM36.2 15.8l.2 .4v1.5l-.2 .4h.9l-.2-.2v-.7h.5l.1 .2a.79 .79 0 0 0 1.2 .6l-1-.9a.61 .61 0 0 0 .6-.6 .61 .61 0 0 0-.5-.7zM36.9 16.1h.2a.47 .47 0 0 1 .5 .1 .47 .47 0 0 1 .1 .5l-.2 .1-.6 .1zM38.5 15.8l.2 .2a2.27 2.27 0 0 0 .4 2 1.04 1.04 0 0 0 1.7-.7v-1.3l.2-.2h-.8l.2 .4v1.1a.6 .6 0 0 1-.6 .6 .6 .6 0 0 1-.6-.6v-1.1l.3-.4zM41.1 15.8l.2 .4v1.5l-.2 .4h.7l-.2-.4v-1.4l.9 1.9 .8-1.9v1.4l-.2 .4h1l-.3-.4v-1.5l.3-.4h-.8l-.7 1.5-.7-1.5zM44.3 15.8l.2 .4v1.5l-.2 .4h1.9l.1-.6a1.09 1.09 0 0 1-1.3 .2v-.7h.6l.4 .2v-.6l-.4 .2h-.6v-.6l.2-.1a1.01 1.01 0 0 1 1 .3l-.1-.6zM46.4 15.8l.3 .4v1.5l-.3 .4h.8l-.2-.4v-1.3l1.6 1.8v-2l.2-.4h-.7l.2 .2v1.1l-1.2-1.3zM49 15.8l-.1 .6a.63 .63 0 0 1 .8-.3v1.6l-.3 .4h1l-.2-.4v-1.6a.66 .66 0 0 1 .8 .3l-.1-.6zM51.4 15.9a.65 .65 0 0 0-.2 .8 .65 .65 0 0 0 .6 .4l.6 .2 .2 .2a.79 .79 0 0 1-.8 .4 .79 .79 0 0 1-.6-.5l.1 .7 .2-.1a.93 .93 0 0 0 1 .1 .93 .93 0 0 0 .5-.9 1.46 1.46 0 0 0-1.3-.6l-.1-.4a1.09 1.09 0 0 1 1.3 .2l-.2-.6-.2 .1-.5-.1z" fill="#231f20"/>
<path d="M21.1 10.2v2.8h-2.1l.1 .3 .9 1a.95 .95 0 0 0 .9 .9 .59 .59 0 0 1 .6-.4 .59 .59 0 0 1 .5 .4l.4 .7a1.59 1.59 0 0 0 2.1 1.4 1.61 1.61 0 0 1 1-2.3l1-.3-.1-1.5a1.59 1.59 0 0 1-.4-1.7h-1.4l-.2 .9h.5l-.1 .9h-.5l-.2 1v.2l.4 .1-.2 .9h-.6a.73 .73 0 0 1-1.1-.7l.3-1.5h-.5l.2-.9h.5l.2-.9h-.5v-1.3zM23.6 11.5l-.6 3.1h.7l.6-3.1zM23.8 10.6l-.1 .6h.7l.1-.6z" fill="#ed1c24"/>
<path d="M19 22.9h177.8M19 261.3h177.8" fill="none" stroke="#000" stroke-width=".53"/>
<g font-size="3.9">
<text x="20" y="29.8">7.11 Typical Characteristics: V</text>
<text x="80.9" y="29.8">= 5.5 V (Reference = V</text>
<text x="125.6" y="29.8">) or V</text>
<text x="140.8" y="29.8">= 5 V (Internal Reference)</text>
</g>
<text font-size="3.2" fill="#00f" x="163.7" y="18.3">DAC53701, DAC43701</text>
<g font-size="3.2">
<text x="20" y="36">at T</text>
<text x="27.9" y="36">= 25°C, 10-bit DAC, and DAC outputs unloaded (unless otherwise noted)</text>
</g>
<g font-size="2.9">
<text x="75.6" y="30.6">DD</text>
<text x="121.4" y="30.6">DD</text>
<text x="135.5" y="30.6">DD</text>
</g>
<g font-size="2.8">
<text x="19" y="21.7">www.ti.com.cn</text>
<text x="29.7" y="105.4">图 7-2. Integral Linearity Error vs Digital Input Code</text>
<text x="121.3" y="106">图 7-3. Integral Linearity Error vs Temperature</text>
<text x="27.4" y="174.1">图 7-4. Differential Linearity Error vs Digital Input Code</text>
<text x="119" y="174.6">图 7-5. Differential Linearity Error vs Temperature</text>
<text x="29.7" y="242.8">图 7-6. Total Unadjusted Error vs Digital Input Code</text>
<text x="121.3" y="243.3">图 7-7. Total Unadjusted Error vs Temperature</text>
<text x="195.3" y="265">9</text>
<text x="80" y="271.9">Product Folder Links: DAC53701 DAC43701</text>
<text x="158.6" y="275.3">English Data Sheet: SLASEY5</text>
</g>
<text font-size="2.8" fill="#00f" x="152.4" y="265">Submit Document Feedback</text>
<g font-size="2.5">
<text x="161.3" y="21.8">ZHCSM38 – DECEMBER 2020</text>
<text x="29.4" y="47.4">0.8</text>
<text x="31.5" y="42.6">1</text>
<text x="117.8" y="47.4">0.8</text>
<text x="119.9" y="42.6">1</text>
<text x="147.3" y="45.5">INL min, reference = VDD, gain = 1x</text>
<text x="29.4" y="52.1">0.6</text>
<text x="117.8" y="52.1">0.6</text>
<text x="147.3" y="48.3">INL max, reference = VDD, gain = 1x</text>
<text x="147.3" y="51.1">INL min, internal reference, gain = 4x</text>
<text x="147.3" y="53.9">INL max, internal reference, gain = 4x</text>
<text x="29.4" y="56.9">0.4</text>
<text x="117.8" y="56.9">0.4</text>
<text x="29.4" y="61.6">0.2</text>
<text x="117.8" y="61.6">0.2</text>
<text x="28.6" y="71.2">-0.2</text>
<text x="31.5" y="66.4">0</text>
<text x="117" y="71.2">-0.2</text>
<text x="119.9" y="66.4">0</text>
<text x="28.6" y="75.9">-0.4</text>
<text x="117" y="75.9">-0.4</text>
<text x="26.4" y="81.3" transform="rotate(-90 26.4 81.3)">Integral Linearity Error (LSB)</text>
<text x="28.6" y="80.7">-0.6</text>
<text x="114.8" y="81.3" transform="rotate(-90 114.8 81.3)">Integral Linearity Error (LSB)</text>
<text x="117" y="80.7">-0.6</text>
<text x="28.6" y="85.4">-0.8</text>
<text x="69.3" y="84.6">Reference = VDD, gain = 1x</text>
<text x="69.3" y="87.4">Internal reference, gain = 4x</text>
<text x="117" y="85.5">-0.8</text>
<text x="30.7" y="90.2">-1</text>
<text x="33.3" y="93">0</text>
<text x="40.3" y="93">128</text>
<text x="48.8" y="93">256</text>
<text x="57.2" y="93">384</text>
<text x="64.6" y="95.8">Code</text>
<text x="65.6" y="93">512</text>
<text x="74" y="93">640</text>
<text x="82.4" y="93">768</text>
<text x="90.9" y="93">896</text>
<text x="98.5" y="93">1023</text>
<text x="119" y="90.2">-1</text>
<text x="120.5" y="93">-40</text>
<text x="126.7" y="93">-25</text>
<text x="132.8" y="93">-10</text>
<text x="140" y="93">5</text>
<text x="145.4" y="93">20</text>
<text x="146.1" y="95.8">Temperature (°C)</text>
<text x="151.5" y="93">35</text>
<text x="157.6" y="93">50</text>
<text x="163.7" y="93">65</text>
<text x="169.8" y="93">80</text>
<text x="175.9" y="93">95</text>
<text x="181.3" y="93">110</text>
<text x="187.4" y="93">125</text>
<text x="31.5" y="111.3">1</text>
<text x="119.9" y="111.3">1</text>
<text x="29.4" y="116.1">0.8</text>
<text x="117.8" y="116.1">0.8</text>
<text x="146.2" y="114.2">DNL max, reference = VDD, gain = 1x</text>
<text x="146.2" y="117">DNL min, reference = VDD, gain = 1x</text>
<text x="146.2" y="119.8">DNL max, internal reference, gain = 4x</text>
<text x="29.4" y="125.6">0.4</text>
<text x="29.4" y="120.8">0.6</text>
<text x="117.8" y="125.6">0.4</text>
<text x="117.8" y="120.8">0.6</text>
<text x="146.2" y="122.6">DNL min, internal reference, gain = 4x</text>
<text x="29.4" y="130.3">0.2</text>
<text x="117.8" y="130.3">0.2</text>
<text x="31.5" y="135.1">0</text>
<text x="119.9" y="135.1">0</text>
<text x="28.6" y="139.8">-0.2</text>
<text x="117" y="139.9">-0.2</text>
<text x="28.6" y="149.3">-0.6</text>
<text x="28.6" y="144.6">-0.4</text>
<text x="117" y="149.4">-0.6</text>
<text x="117" y="144.6">-0.4</text>
<text x="26.4" y="151.7" transform="rotate(-90 26.4 151.7)">Differential Linearity Error (LSB)</text>
<text x="28.6" y="154.1">-0.8</text>
<text x="69.3" y="153.3">Reference = VDD, gain = 1x</text>
<text x="114.8" y="151.8" transform="rotate(-90 114.8 151.8)">Differential Linearity Error (LSB)</text>
<text x="117" y="154.1">-0.8</text>
<text x="30.7" y="158.9">-1</text>
<text x="33.3" y="161.7">0</text>
<text x="40.3" y="161.7">128</text>
<text x="48.8" y="161.7">256</text>
<text x="57.2" y="161.7">384</text>
<text x="65.6" y="161.7">512</text>
<text x="69.3" y="156.1">Internal reference, gain = 4x</text>
<text x="74" y="161.7">640</text>
<text x="82.4" y="161.7">768</text>
<text x="90.9" y="161.7">896</text>
<text x="98.5" y="161.7">1023</text>
<text x="119" y="158.9">-1</text>
<text x="120.5" y="161.7">-40</text>
<text x="126.7" y="161.7">-25</text>
<text x="132.8" y="161.7">-10</text>
<text x="140" y="161.7">5</text>
<text x="145.4" y="161.7">20</text>
<text x="151.5" y="161.7">35</text>
<text x="157.6" y="161.7">50</text>
<text x="163.7" y="161.7">65</text>
<text x="169.8" y="161.7">80</text>
<text x="175.9" y="161.7">95</text>
<text x="181.3" y="161.7">110</text>
<text x="187.4" y="161.7">125</text>
<text x="64.6" y="164.5">Code</text>
<text x="146.1" y="164.5">Temperature (°C)</text>
<text x="29.4" y="180">0.5</text>
<text x="117.8" y="180">0.5</text>
<text x="29.4" y="184.7">0.4</text>
<text x="69.3" y="182.9">Reference = VDD, gain = 1x</text>
<text x="69.3" y="185.7">Internal reference, gain = 4x</text>
<text x="117.8" y="184.7">0.4</text>
<text x="146.2" y="182.9">TUE max, reference = VDD, gain = 1x</text>
<text x="146.2" y="185.7">TUE min, reference = VDD, gain = 1x</text>
<text x="29.4" y="189.5">0.3</text>
<text x="117.8" y="189.5">0.3</text>
<text x="146.2" y="188.5">TUE max, internal reference, gain = 4x</text>
<text x="146.2" y="191.3">TUE min, internal reference, gain = 4x</text>
<text x="29.4" y="194.2">0.2</text>
<text x="117.8" y="194.2">0.2</text>
<text x="29.4" y="199">0.1</text>
<text x="31.5" y="203.8">0</text>
<text x="117.8" y="199">0.1</text>
<text x="119.9" y="203.8">0</text>
<text x="28.6" y="208.5">-0.1</text>
<text x="117" y="208.5">-0.1</text>
<text x="28.6" y="213.3">-0.2</text>
<text x="117" y="213.3">-0.2</text>
<text x="26.4" y="220.1" transform="rotate(-90 26.4 220.1)">Total Unadjusted Error (%FSR)</text>
<text x="28.6" y="218">-0.3</text>
<text x="114.8" y="220.1" transform="rotate(-90 114.8 220.1)">Total Unadjusted Error (%FSR)</text>
<text x="117" y="218">-0.3</text>
<text x="28.6" y="222.8">-0.4</text>
<text x="28.6" y="227.5">-0.5</text>
<text x="117" y="222.8">-0.4</text>
<text x="117" y="227.6">-0.5</text>
<text x="33.3" y="230.3">0</text>
<text x="40.3" y="230.3">128</text>
<text x="48.8" y="230.3">256</text>
<text x="57.2" y="230.3">384</text>
<text x="64.6" y="233.2">Code</text>
<text x="65.6" y="230.3">512</text>
<text x="74" y="230.3">640</text>
<text x="82.4" y="230.3">768</text>
<text x="90.9" y="230.3">896</text>
<text x="98.5" y="230.3">1023</text>
<text x="120.5" y="230.4">-40</text>
<text x="126.7" y="230.4">-25</text>
<text x="132.8" y="230.4">-10</text>
<text x="140" y="230.4">5</text>
<text x="145.4" y="230.4">20</text>
<text x="146.1" y="233.2">Temperature (°C)</text>
<text x="151.5" y="230.4">35</text>
<text x="157.6" y="230.4">50</text>
<text x="163.7" y="230.4">65</text>
<text x="169.8" y="230.4">80</text>
<text x="175.9" y="230.4">95</text>
<text x="181.3" y="230.4">110</text>
<text x="187.4" y="230.4">125</text>
<text x="19" y="264.7">Copyright © 2023 Texas Instruments Incorporated</text>
</g>
<text font-size="2.4" x="25.5" y="36.6">A</text>
</svg>
